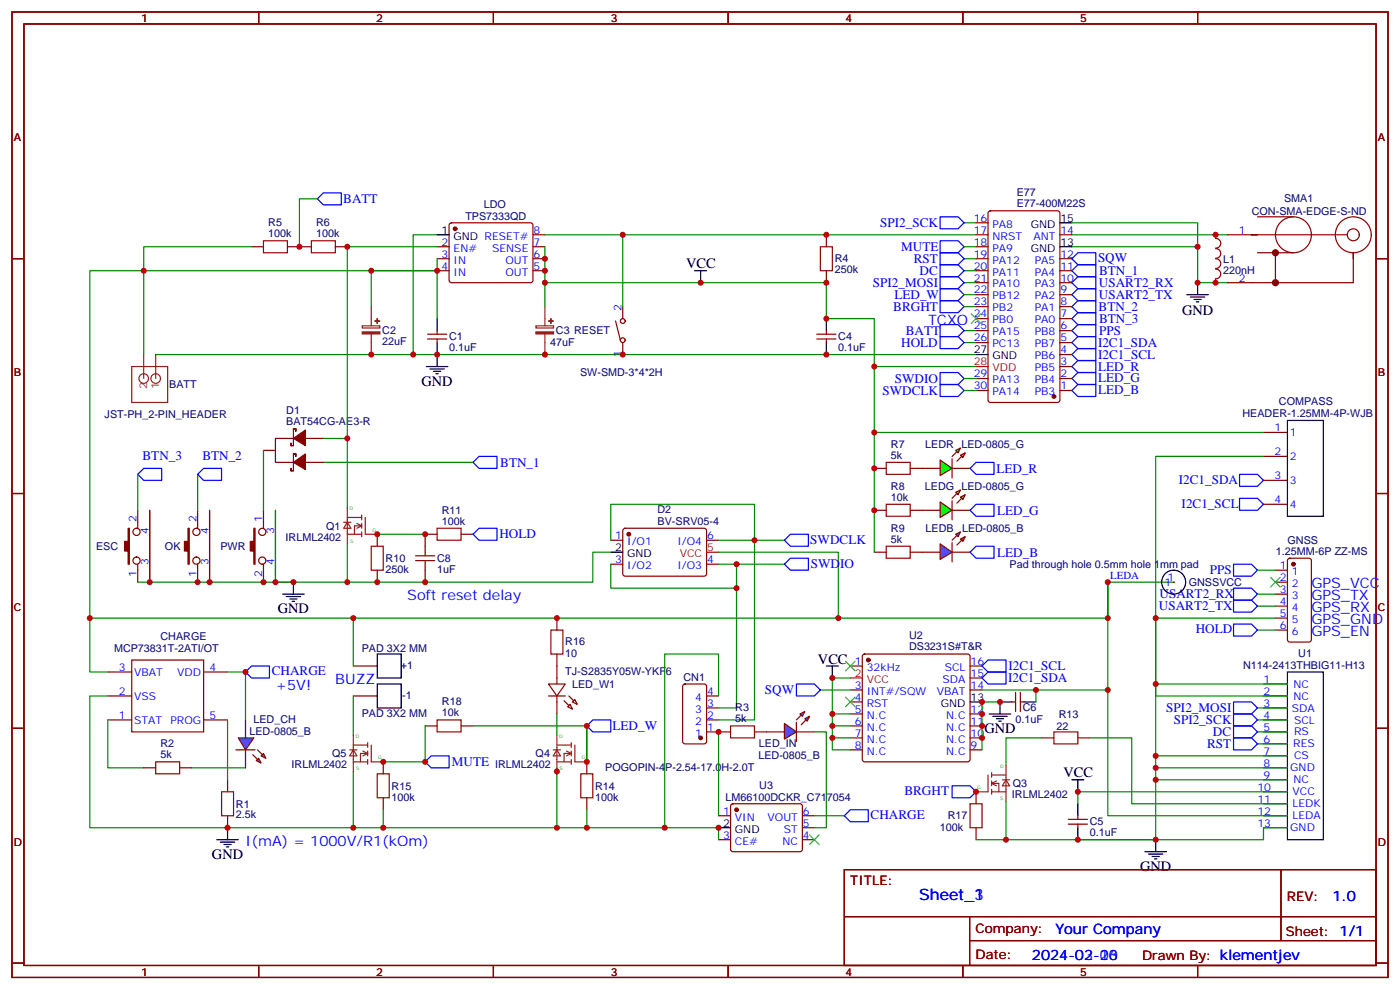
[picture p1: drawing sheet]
<svg xmlns="http://www.w3.org/2000/svg" width="412mm" height="292mm" viewBox="0 0 412 292" stroke-linecap="round" stroke-linejoin="round" font-family="sans-serif">
<path d="M241.7 72.7h3.5v7h-3.5zM261.1 136.2h7v3.5h-7zM261.1 148.5h7v3.5h-7zM109.4 160.9h3.5v7h-3.5zM261.1 160.9h7v3.5h-7zM128.8 212h7v3.5h-7zM65.3 233.2h3.5v7h-3.5zM111.1 227.9h3.6v7h-3.6zM171.1 227.9h3.5v7h-3.5z" fill="none" stroke="#a10000" stroke-width=".35"/>
<g fill="none" stroke="#870000" stroke-width=".35">
<path d="M3.5 3.5h405.4v284.4h-405.4zM7.1 7.1h398.2v277.2h-398.2zM76.2 3.5v3.6M145.3 3.5v3.6M214.5 3.5v3.6M283.6 3.5v3.6M352.8 3.5v3.6M3.5 76.2h3.6M128.8 72.7h3.5M128.8 76.2h3.5M128.8 79.7h3.5M132.5 65.8l.5-.2h23.3l.5 .2 .2 .5-.1 16.5-.6 .5-23.6-.1-.4-.6v-16.3z"/>
<path d="M157 72.7h3.5M157 76.2h3.5M157 79.7h3.5M157 69.1h3.5M243.4 69.1v3.6M243.4 79.7v3.6M358.1 69.1v1.1M358.1 70.2a1.41 1.41 0 0 1 1.5 1.5 1.41 1.41 0 0 1-1.5 1.4M358.1 79.3a1.41 1.41 0 0 1 1.5 1.4 1.41 1.41 0 0 1-1.5 1.4M358.1 73.2a1.41 1.41 0 0 1 1.5 1.4 1.41 1.41 0 0 1-1.5 1.4M358.1 76.2a1.41 1.41 0 0 1 1.5 1.4 1.41 1.41 0 0 1-1.5 1.4M405.3 76.2h3.6"/>
<path d="M358.1 82.2v1.1M257.5 137.9h3.6M268.1 137.9h8.8M280.5 137.9h5.3M3.5 145.3h3.6M111.1 157.3v3.6M257.5 150.3h3.6M268.1 150.3h3.5M405.3 145.3h3.6M111.1 167.9v3.5M257.5 162.6h3.6M268.1 162.6h3.5"/>
<path d="M104.1 196.1h7M3.5 214.5h3.6M104.1 205h7M125.2 213.8h3.6M135.8 213.8h3.5M405.3 214.5h3.6M67 229.7v3.5M112.9 224.4v3.5M112.9 234.9v3.6M172.9 224.4v3.5M172.9 234.9v3.6M67 240.2v3.6"/>
<path d="M248.7 256.1h156.6v28.2h-156.6zM377.3 256.1v20.9M248.7 270h156.5M285.6 277h119.6M285.6 270v14.1M3.5 283.6h3.6M76.2 284.3v3.6M145.3 284.3v3.6M214.5 284.3v3.6M283.6 284.3v3.6M352.8 284.3v3.6M405.3 283.6h3.6"/>
</g>
<path d="M276.9 88.5h5.3l1.8 1.8-1.8 1.8h-5.3zM276.9 85h5.3l1.8 1.8-1.8 1.7h-5.3zM363.4 166.2h5.3l1.7 1.7-1.7 1.8h-5.3zM125.2 224.4l1.8-1.8h5.3v3.5h-5.3zM280.5 231.4h5.3l1.7 1.8-1.7 1.7h-5.3z" fill="none" stroke="#00f" stroke-width=".35"/>
<g fill="#8c2424" stroke="#8c2424" stroke-width=".35">
<path d="M162.2 93.8l.1 1.4z"/>
<path d="M161.6 94.5l1.4 .1z"/>
<path d="M157.9 97.7h5.2v.7h-5.2z"/>
<path d="M111.1 93.8v1.4z"/>
<path d="M110.4 94.5l1.4 .1z"/>
<path d="M106.7 97.7h5.2v.7h-5.2z"/>
</g>
<g fill="none" stroke="#8c2424" stroke-width=".35">
<path d="M106.7 96h5.2v.6h-5.2zM109.4 90.3v5.7M109.4 98.4v6M157.9 96h5.2v.6h-5.2zM160.5 90.3v5.7M160.5 98.4v6M291 228.2v5h-3.5M292.1 228.2h4.2M292.1 227.5v1.5M292.1 230v1.4M292.1 232.5v1.4M292.1 230.7h2.1v2.5"/>
<path d="M292.1 233.2h4.2M292.1 230.7l1.4 .7M293.5 230l-1.4 .7M295.3 229.7h2.1M296.3 225.4v10.6M296.3 229.7l1.1 1.7h-2.1z"/>
</g>
<path d="M128.8 69.1h-7.1v35.3M243.4 83.3h-82.9v7M284 90.3h3.5M104.1 182v14.1M125.2 213.8v10.6h-12.3M306.9 217.3h-10.6v8.1" fill="none" stroke="#008700" stroke-width=".35"/>
<circle cx="134.1" cy="67.4" r=".53" fill="#870000" stroke="#870000" stroke-width=".35"/>
<path d="M128.8 69.1h3.5M111.1 192.6h7.1v7.1h-7.1zM111.1 201.4h7.1v7.1h-7.1z" fill="none" stroke="#000" stroke-width=".35"/>
<g fill="#0f0" stroke="#870000" stroke-width=".35">
<path d="M282.9 134.1l1.4-.7-.7 1.4z"/>
<path d="M281.5 132.6l1.4-.7-.7 1.5z"/>
</g>
<g fill="#870000" stroke="#870000" stroke-width=".35">
<path d="M281.9 135.8l1.4-1.4z"/>
<path d="M280.5 134.4l1.4-1.4z"/>
</g>
<path d="M280.5 135.1v5.7z" fill="#f00" stroke="#870000" stroke-width=".35"/>
<path d="M276.9 135.5l3.6 2.4-3.6 2.2z" fill="#0f0" stroke="#870000" stroke-width=".35"/>
<g fill="none" stroke="#000" stroke-width=".35">
<path d="M125.6 108h6.3M126.6 108.7h4.3M127.7 109.4h2.1M128.4 110.1h.7M128.8 104.4v3.6M83.3 175h6.3M84.3 175.7h4.2M85.4 176.4h2.1M86.1 177.1h.7M86.4 171.4v3.6M315.7 229.7h3.6M317.5 229.7v3.5"/>
<path d="M63.9 247.3h6.3M64.9 248h4.2M66 248.7h2.1M66.7 249.4h.7M67 243.8v3.5M337.3 250.8h6.3M338.3 251.5h4.2M339.4 252.2h2.1M340.1 252.9h.7M340.4 247.3v3.5"/>
</g>
<path d="M45.9 104.4h241.6M44.1 150.3v21.1M61.7 150.3v21.1M179.9 162.6h-5.3v8.8h-134M31.7 205h-5.2v38.8h86.4v-5.3M104.1 227.2v16.6M172.9 238.5v5.3h-60" fill="none" stroke="#008700" stroke-width=".35"/>
<g fill="none" stroke="#870000" stroke-width=".35">
<path d="M181.3 94.5l1.4 5.7M183.4 90.3v3.5M183.4 100.9v3.5"/>
<circle cx="183.4" cy="94.5" r=".71"/>
<circle cx="183.4" cy="100.2" r=".71"/>
</g>
<path d="M276.9 160.2l3.6 2.4-3.6 2.1z" fill="#09f" stroke="#870000" stroke-width=".35"/>
<path d="M280.5 159.8v5.7z" fill="#f00" stroke="#870000" stroke-width=".35"/>
<g fill="#870000" stroke="#870000" stroke-width=".35">
<path d="M281.9 157.7l-1.4 1.4z"/>
<path d="M281.9 160.5l1.4-1.4z"/>
</g>
<g fill="#09f" stroke="#870000" stroke-width=".35">
<path d="M281.5 157.3l1.4-.7-.7 1.4z"/>
<path d="M282.9 158.8l1.4-.8-.7 1.5z"/>
</g>
<path d="M271.6 150.3h5.3M280.5 150.3h5.3M271.6 162.6h5.3M280.5 162.6h5.3" fill="none" stroke="#870000" stroke-width=".35"/>
<g fill="#0f0" stroke="#870000" stroke-width=".35">
<path d="M282.9 146.4l1.4-.7-.7 1.4z"/>
<path d="M281.5 145l1.4-.7-.7 1.4z"/>
</g>
<g fill="#870000" stroke="#870000" stroke-width=".35">
<path d="M283.3 146.8l-1.4 1.4z"/>
<path d="M280.5 146.8l1.4-1.5z"/>
</g>
<path d="M280.5 147.5v5.6z" fill="#f00" stroke="#870000" stroke-width=".35"/>
<path d="M276.9 147.8l3.6 2.5-3.6 2.1z" fill="#0f0" stroke="#870000" stroke-width=".35"/>
<g fill="none" stroke="#008700" stroke-width=".35">
<path d="M42.3 79.7h-15.8v118.2h5.2M109.4 79.7h-67.1v24.7M109.4 79.7h19.4v14.1M109.4 79.7v10.6M128.8 76.2v3.5h-19.4M160.5 69.1h127M183.4 69.1v21.2M284 79.7h3.5M284 76.2h3.5M284 65.6h3.5M315.7 72.7h37.1v10.6h8.8M315.7 65.6h37.1v7.1"/>
<path d="M315.7 69.1h45.9M284 83.3h3.5M284 97.4h3.5M284 86.8h3.5M284 100.9h3.5M284 111.5h3.5M284 115h3.5M58.2 139.7v10.6M95.2 129.1h7.1v20.5M95.2 136.2h44.1M111.1 157.3h14.1M326.3 171.4v10.6h-299.8"/>
<path d="M345.7 171.4h-19.4v68.8h52.9M340.4 182v23h38.8M375.7 182h-35.3v19.4M31.7 212v14.1h10.6M67 212v17.7M104.1 205v11.6M164 210.3v6.3M321 217.3h12.4v19.4h45.8M370.4 208.5h8.8M370.4 212h8.8M370.4 215.5h8.8M370.4 219.1h8.8"/>
<path d="M379.2 201.4h-38.8v45.9h31.8v-3.5h7M56.4 226.1h15.9M296.3 236v11.3M340.4 222.6h38.8M340.4 226.1h38.8M340.4 229.7h38.8M379.2 233.2h-61.7v3.5M287.5 247.3h52.9"/>
</g>
<g fill="none" stroke="#8c2424" stroke-width=".35">
<path d="M38.8 108h10.6v10.5h-10.6zM42.3 104.4v7.1M45.9 104.4v7.1M101.2 153.8h2.2M102.3 152.4h4.2M102.3 149.6v10.6M102.3 157.3h4.2M102.3 153.8l1.1 1.8h-2.2zM105.1 154.2l1.4 .7M106.5 151.7v1.4M106.5 154.2v1.4M106.5 156.6v1.4"/>
<path d="M106.5 154.9h-2.1v2.4M106.5 154.9l-1.4 .7M107.6 152.4v4.9h3.5M104.1 219.4h4.2M104.1 216.6v10.6M108.3 218.7v1.4M109.4 219.4v5h3.5M164 219.4h4.3M164 216.6v10.6M168.3 218.7v1.4M169.3 219.4v5h3.6M103 220.8h2.1"/>
<path d="M104.1 224.4h4.2M104.1 220.8l1 1.8h-2.1zM106.9 221.2l1.4 .7M108.3 221.2v1.4M108.3 223.7v1.4M108.3 221.9h-2.1v2.5M108.3 221.9l-1.4 .7M163 220.8h2.1M164 224.4h4.3M164 220.8l1.1 1.8h-2.1zM166.9 221.2l1.4 .7M168.3 221.9h-2.1v2.5"/>
<path d="M168.3 221.2v1.4M168.3 223.7v1.4M168.3 221.9l-1.4 .7"/>
<circle cx="42.3" cy="111.5" r="1.41"/>
<circle cx="45.9" cy="111.5" r="1.41"/>
</g>
<path d="M122.4 165.1h5.7M122.4 163.7h5.7M125.2 160.9v2.8M125.2 165.1v2.8M162.3 185.6h3.5v7h-3.5zM310.4 215.5h7.1v3.6h-7.1zM285.8 236.7h3.5v7.1h-3.5z" fill="none" stroke="#a10000" stroke-width=".35"/>
<g fill="none" stroke="#870000" stroke-width=".35">
<path d="M3.5 3.5h405.4v284.4h-405.4zM7.1 7.1h398.2v277.2h-398.2zM76.2 3.5v3.6M145.3 3.5v3.6M214.5 3.5v3.6M283.6 3.5v3.6M352.8 3.5v3.6M3.5 76.2h3.6M287.5 69.1h3.5M287.5 79.7h3.5M287.5 76.2h3.5M287.5 65.6h3.5"/>
<path d="M287.5 72.7h3.5M291.3 62.3l.4-.2h19.8l.7 .4v55.3l-.5 .7h-20l-.6-.4-.1-55.3zM312.2 69.1h3.5M312.2 79.7h3.5M312.2 76.2h3.5M361.6 69.1h7.1M370.4 69.1h-1.7h28.2M370.4 63.9h10.6M370.4 74.4h10.6M375.7 74.4v8.9M398.6 76.2v-1.8v8.9h-37M405.3 76.2h3.6"/>
<path d="M287.5 83.3h3.5M287.5 97.4h3.5M287.5 93.8h3.5M287.5 90.3h3.5M287.5 86.8h3.5M312.2 83.3h3.5M312.2 97.4h3.5M312.2 93.8h3.5M312.2 90.3h3.5M312.2 86.8h3.5M287.5 115h3.5M287.5 111.5h3.5"/>
<path d="M287.5 100.9h3.5M312.2 115h3.5M312.2 111.5h3.5M312.2 108h3.5M312.2 104.4h3.5M312.2 100.9h3.5M77.6 132.6h3.5M85.7 131.2h.7zM85.7 130.5v.7zM85.7 138.6h.7zM85.7 137.9v.7zM86.4 126.3h.7z"/>
<path d="M86.4 126.3v4.9M86.4 133.7h.7zM86.4 133.7v4.9M86.4 129.1h-5.3v7.1h5.3M87.1 126.3v.7zM87.1 133.7v.7zM90 136.2h5.2M90 129.1h5.2M372.2 127.4h7M372.2 134.4h7M3.5 145.3h3.6M40.6 150.3v5.3"/>
<path d="M44.1 150.3v21.1M58.2 150.3v5.3M61.7 150.3v21.1M77.6 150.3v5.3M81.1 150.3v21.1M125.2 157.3v3.6M372.2 141.5h7M372.2 148.5h7M405.3 145.3h3.6M40.6 166.2v5.2M58.2 166.2v5.2M77.6 166.2v5.2"/>
<path d="M125.2 167.9v3.5M375.7 167.9h3.5M375.7 171.4h3.5M375.7 175h3.5M375.7 178.5h3.5M379.5 164.6l.4-.2h5.7l.6 .4 .1 23.6-.5 .6-5.9 .1-.6-.5-.1-23.5zM31.7 197.9h7.1M38.8 194.4h21.2v21.1h-21.2zM60 197.9h7M164 182v3.6M164 192.6v8.8M375.7 182h3.5"/>
<path d="M375.7 185.6h3.5M3.5 214.5h3.6M31.7 205h7.1M31.7 212h7.1M60 212h7M161.6 201.4h4.9l-2.5 3.6zM161.6 205h4.9M164 205v5.3M167.2 208.1l.7-.7 .7 1.4zM169.3 206l.7 1.4-1.4-.7zM306.9 217.3h3.5M317.5 217.3h3.5"/>
<path d="M372.2 205h7M372.2 212h7M372.2 201.4h7M372.2 208.5h7M372.2 215.5h7M372.2 219.1h7M405.3 214.5h3.6M287.5 233.2v3.5M372.2 222.6h7M372.2 226.1h7M372.2 229.7h7M372.2 233.2h7"/>
<path d="M372.2 236.7h7M248.7 256.1h156.6v28.2h-156.6zM287.5 243.8v3.5M372.2 240.2h7M372.2 243.8h7M377.3 256.1v20.9M248.7 270h156.5M285.6 277h119.6M285.6 270v14.1M3.5 283.6h3.6M76.2 284.3v3.6M145.3 284.3v3.6"/>
<path d="M214.5 284.3v3.6M283.6 284.3v3.6M352.8 284.3v3.6M405.3 283.6h3.6"/>
<circle cx="381" cy="69.1" r="5.3"/>
<circle cx="398.6" cy="69.1" r="1.76"/>
<circle cx="398.6" cy="69.1" r="5.3"/>
<circle cx="40.2" cy="156.6" r="1.06"/>
<circle cx="57.9" cy="156.6" r="1.06"/>
<circle cx="77.3" cy="156.6" r="1.06"/>
<circle cx="40.2" cy="165.1" r="1.06"/>
<circle cx="57.9" cy="165.1" r="1.06"/>
<circle cx="77.3" cy="165.1" r="1.06"/>
</g>
<g fill="#870000" stroke="#870000" stroke-width=".35">
<path d="M166.2 206.4l1.4 1.4z"/>
<path d="M167.6 205l1.4 1.4z"/>
<path d="M74.8 155.6h.3v10.6h-.3v-3.9h-1.1v-2.8h1.1z"/>
<path d="M37.7 155.6h.4v10.6h-.4v-3.9h-1v-2.8h1z"/>
<path d="M55.4 155.6h.3v10.6h-.3v-3.9h-1.1v-2.8h1.1z"/>
<path d="M86.4 136.2l3.6-2.5v4.6z"/>
<path d="M86.4 129.1l3.6-2.5v4.6z"/>
<circle cx="375.7" cy="74.4" r=".88"/>
<circle cx="375.7" cy="83.3" r=".88"/>
<circle cx="310.4" cy="116.8" r=".53"/>
<circle cx="381" cy="166.2" r=".53"/>
</g>
<g fill="none" stroke="#00f" stroke-width=".35">
<path d="M276.9 78h5.3l1.8 1.7-1.8 1.8h-5.3zM276.9 74.4h5.3l1.8 1.8-1.8 1.8h-5.3zM276.9 63.9h5.3l1.8 1.7-1.8 1.8h-5.3zM315.7 79.7l1.8-1.7h5.3v3.5h-5.3zM276.9 81.5h5.3l1.8 1.8-1.8 1.7h-5.3zM276.9 99.1h5.3l1.8 1.8-1.8 1.8h-5.3zM315.7 97.4l1.8-1.8h5.3v3.5h-5.3zM315.7 90.3l1.8-1.8h5.3v3.6h-5.3zM317.5 99.1h5.3v3.6h-5.3l-1.8-1.8zM317.5 92.1h5.3v3.5h-5.3l-1.8-1.8zM317.5 85h5.3v3.5h-5.3l-1.8-1.7zM317.5 81.5h5.3v3.5h-5.3l-1.8-1.7z"/>
<path d="M276.9 113.2h5.3l1.8 1.8-1.8 1.8h-5.3zM276.9 109.7h5.3l1.8 1.8-1.8 1.7h-5.3zM315.7 111.5l1.8-1.8h5.3v3.5h-5.3zM315.7 104.4l1.8-1.7h5.3v3.5h-5.3zM317.5 113.2h5.3v3.6h-5.3l-1.8-1.8zM317.5 106.2h5.3v3.5h-5.3l-1.8-1.7zM40.6 139.7l1.7-1.8h5.3v3.6h-5.3zM58.2 139.7l1.8-1.8h5.3v3.6h-5.3zM141.1 134.4h5.3v3.5h-5.3l-1.8-1.7zM285.8 137.9l1.7-1.7h5.3v3.5h-5.3zM365.1 139.7h5.3l1.8 1.8-1.8 1.7h-5.3zM285.8 150.3l1.7-1.8h5.3v3.5h-5.3z"/>
<path d="M365.1 146.8h5.3l1.8 1.7-1.8 1.8h-5.3zM287.5 160.9h5.3v3.5h-5.3l-1.7-1.8zM363.4 173.2h5.3l1.7 1.8-1.7 1.7h-5.3zM363.4 176.7h5.3l1.7 1.8-1.7 1.8h-5.3zM172.9 213.8l1.7-1.8h5.3v3.5h-5.3zM363.4 213.8h5.3l1.7 1.7-1.7 1.8h-5.3zM363.4 210.3h5.3l1.7 1.7-1.7 1.8h-5.3zM363.4 206.7h5.3l1.7 1.8-1.7 1.8h-5.3zM363.4 217.3h5.3l1.7 1.8-1.7 1.7h-5.3z"/>
</g>
<path d="M204.6 79.7h3.5M206.4 79.7v3.6M312.2 72.7h3.5M312.2 65.6h3.5M349.6 86.8h6.4M350.7 87.5h4.2M351.7 88.2h2.1M352.4 88.9h.7M352.8 83.3v3.5M287.5 104.4h3.5M379.2 123.8h10.6v28.2h-10.6zM379.2 197.9h10.6v49.4h-10.6z" fill="none" stroke="#000" stroke-width=".35"/>
<path d="M287.5 108h3.5" fill="none" stroke="#f00" stroke-width=".35"/>
<path d="M286.1 92.4l2.8 2.8M288.9 92.4l-2.8 2.8" fill="none" stroke="#3c3" stroke-width=".35"/>
<path d="M70.2 217.3h4.6l-2.5 3.5z" fill="#09f" stroke="#870000" stroke-width=".35"/>
<path d="M69.5 220.8h5.6z" fill="#f00" stroke="#870000" stroke-width=".35"/>
<g fill="#870000" stroke="#870000" stroke-width=".35">
<path d="M75.8 220.8l1.5 1.4z"/>
<path d="M74.4 222.2l1.4 1.5z"/>
</g>
<g fill="#09f" stroke="#870000" stroke-width=".35">
<path d="M77.6 221.9l.7 1.4-1.4-.7z"/>
<path d="M75.5 224l.7-.7 .7 1.4z"/>
</g>
<g fill="none" stroke="#870000" stroke-width=".35">
<path d="M74.1 72.7h3.5M84.7 72.7h7M98.8 72.7h3.5M125.2 157.3h3.6M135.8 157.3h3.5M179.9 159.1h3.5M183.7 155.8l.4-.2h23.6l.4 .7v13l-.7 .4-23.5-.1-.5-.6v-12.7zM208.1 159.1h3.6M179.9 166.2h3.5M208.1 166.2h3.6M250.5 196.1h3.5M254.2 192.8l.5-.2h30.3l.5 .2 .3 .5v30.4l-.3 .5-.5 .2h-30.3l-.5-.3-.2-.4v-30.4z"/>
<path d="M285.8 196.1h3.5M285.8 199.7h3.5M72.3 212v5.3M201.3 201.6l.5-.2h5.6l.7 .5v16.5l-.4 .6-5.9 .1-.7-.5v-16.5zM208.1 215.5h3.6M208.1 212h3.6M208.1 208.5h3.6M208.1 205h3.6M250.5 203.2h3.5M250.5 206.7h3.5M250.5 210.3h3.5M250.5 213.8h3.5"/>
<path d="M250.5 217.3h3.5M285.8 203.2h3.5M285.8 210.3h3.5M285.8 213.8h3.5M285.8 217.3h3.5M42.3 226.1h3.6M52.9 226.1h3.5M72.3 220.8v5.3M215.4 236.9l.5-.2 20 .1 .5 .6-.1 13-.6 .4h-20.1l-.4-.7v-12.7zM250.5 220.8h3.5M285.8 220.8h3.5M211.7 240.2h3.5"/>
<path d="M211.7 247.3h3.5M236.4 240.2h3.5M236.4 247.3h3.5M236.4 243.8h3.5"/>
</g>
<path d="M77.6 70.9h7.1v3.5h-7.1zM91.7 70.9h7.1v3.5h-7.1zM128.8 155.6h7v3.5h-7zM45.9 224.4h7v3.5h-7z" fill="none" stroke="#a10000" stroke-width=".35"/>
<path d="M93.5 58.6l1.7-1.8h5.3v3.5h-5.3zM276.9 95.6h5.3l1.8 1.8-1.8 1.7h-5.3zM139.3 157.3l1.8-1.7h5.3v3.5h-5.3zM231.1 159.1l1.7-1.8h5.3v3.6h-5.3zM231.1 166.2l1.7-1.8h5.3v3.5h-5.3zM72.3 197.9l1.8-1.8h5.3v3.6h-5.3zM289.3 196.1l1.7-1.7h5.3v3.5h-5.3zM291 197.9h5.3v3.5h-5.3l-1.7-1.7zM248.7 240.2l1.8-1.7h5.3v3.5h-5.3z" fill="none" stroke="#00f" stroke-width=".35"/>
<g fill="none" stroke="#008700" stroke-width=".35">
<path d="M93.5 58.6h-5.3v14.1M74.1 72.7h-31.8v7M128.8 72.7h-26.5v56.4M160.5 72.7v10.6M243.4 83.3v10.5h14.1v14.2h30M257.5 108v19.4h114.7M40.6 139.7v10.6M77.6 132.6v17.7M257.5 127.4v35.2M372.2 134.4h-31.8v47.6M81.1 150.3v21.1h5.3M179.9 159.1v-10.6h42.3v63.5h-10.5"/>
<path d="M211.7 159.1h19.4M102.3 160.2v11.2M179.9 166.2v7h37.1v-7M211.7 162.6h35.2v19.4M211.7 166.2h19.4M217 173.2v35.3h-5.3M326.3 171.4v10.6M370.4 178.5h5.3M370.4 175h5.3M370.4 167.9h5.3M67 197.9h5.3v14.1M250.5 199.7h-5.3v21.1h5.3"/>
<path d="M139.3 213.8h33.6v10.6M211.7 205v-12.4h-15.9v51.2M211.7 215.5v24.7M289.3 203.2h37M294.6 206.7h-5.3v3.6M164 226.1v17.7M172.9 243.8h38.8v3.5M317.5 247.3h22.9"/>
</g>
<path d="M326 171.4h.7M326.3 171.1v.7" fill="none" stroke="#000" stroke-width=".29"/>
<g fill="#870000" stroke="#870000" stroke-width=".35">
<circle cx="217" cy="238.5" r=".53"/>
<circle cx="185.2" cy="157.3" r=".53"/>
<circle cx="206.4" cy="217.3" r=".53"/>
<circle cx="255.8" cy="194.4" r=".53"/>
</g>
<path d="M179.9 162.6h3.5M243.4 196.1h3.5M245.2 196.1v3.6M285.8 206.7h3.5M291.4 210.3h6.3M292.5 211h4.2M293.5 211.7h2.1M294.2 212.4h.7M294.6 206.7v3.6M211.7 243.8h3.5" fill="none" stroke="#000" stroke-width=".35"/>
<path d="M208.1 162.6h3.6M250.5 199.7h3.5" fill="none" stroke="#f00" stroke-width=".35"/>
<path d="M249.1 194.7l2.8 2.9M251.9 194.7l-2.8 2.9M249.1 205.3l2.8 2.8M251.9 205.3l-2.8 2.8M238.5 245.9l2.8 2.8M241.3 245.9l-2.8 2.8" fill="none" stroke="#3c3" stroke-width=".35"/>
<path d="M231.1 213.1l3.5 2.4-3.5 2.2z" fill="#09f" stroke="#870000" stroke-width=".35"/>
<path d="M234.6 212.7v5.7z" fill="#f00" stroke="#870000" stroke-width=".35"/>
<g fill="#870000" stroke="#870000" stroke-width=".35">
<path d="M234.6 212l1.4-1.4z"/>
<path d="M237.4 212l-1.4 1.4z"/>
</g>
<g fill="#09f" stroke="#870000" stroke-width=".35">
<path d="M235.7 210.3l1.4-.8-.7 1.5z"/>
<path d="M237.1 211.7l1.4-.7-.7 1.4z"/>
</g>
<g fill="none" stroke="#870000" stroke-width=".35">
<path d="M125.9 99.8h5.7M125.9 98.4h5.7M128.8 97.4v1M128.8 99.8v1.1M240.6 99.8h5.6M240.6 98.4h5.6M243.4 97.4v1M243.4 99.8v1.1M211.7 215.5h3.5M222.2 215.5h8.9M234.6 215.5h5.3M298.1 206.7h1.1"/>
<path d="M299.2 203.9v5.6M300.6 203.9v5.6M300.6 206.7h1M314.7 242.7h5.6M314.7 241.3h5.6M317.5 240.2v1.1M317.5 242.7v1.1"/>
</g>
<path d="M215.2 213.8h7v3.5h-7z" fill="none" stroke="#a10000" stroke-width=".35"/>
<path d="M239.9 215.5h3.5v28.3h-3.5M245.2 217.3h5.3M245.2 213.8h5.3M245.2 210.3h5.3M289.3 210.3v10.5M305.2 203.2v3.5M239.9 240.2h8.8" fill="none" stroke="#008700" stroke-width=".35"/>
<path d="M128.8 93.8v3.6M243.4 93.8v3.6M128.8 100.9v3.5M243.4 100.9v3.5M294.6 206.7h3.5M301.6 206.7h3.6M317.5 236.7v3.5M317.5 243.8v3.5" fill="none" stroke="#000" stroke-width=".35"/>
<circle cx="345.7" cy="171.4" r=".18" fill="#870000"/>
<circle cx="345.7" cy="171.4" r="3.5" fill="none" stroke="#000" stroke-width=".35"/>
<path d="M374.3 170l2.8 2.9M377.1 170l-2.8 2.9" fill="none" stroke="#3c3" stroke-width=".35"/>
<path d="M276.9 70.9h5.3l1.8 1.8-1.8 1.7h-5.3zM317.5 74.4h5.3v3.6h-5.3l-1.8-1.8zM363.4 183.8h5.3l1.7 1.8-1.7 1.7h-5.3zM234.6 201.4h5.3l1.8 1.8-1.8 1.8h-5.3z" fill="none" stroke="#00f" stroke-width=".35"/>
<path d="M284 72.7h3.5M370.4 185.6h5.3M241.7 203.2h8.8" fill="none" stroke="#008700" stroke-width=".35"/>
<g fill="#c00">
<circle cx="243.4" cy="69.1" r=".88"/>
<circle cx="44.1" cy="171.4" r=".88"/>
<circle cx="125.2" cy="224.4" r=".88"/>
<circle cx="358.1" cy="69.1" r=".88"/>
<circle cx="358.1" cy="83.3" r=".88"/>
<circle cx="67" cy="243.8" r=".88"/>
<circle cx="104.1" cy="243.8" r=".88"/>
<circle cx="26.5" cy="182" r=".88"/>
<circle cx="109.4" cy="79.7" r=".88"/>
<circle cx="352.8" cy="83.3" r=".88"/>
<circle cx="352.8" cy="72.7" r=".88"/>
<circle cx="296.3" cy="247.3" r=".88"/>
<circle cx="61.7" cy="171.4" r=".88"/>
<circle cx="86.4" cy="171.4" r=".88"/>
<circle cx="102.3" cy="171.4" r=".88"/>
<circle cx="58.2" cy="171.4" r=".88"/>
<circle cx="81.1" cy="171.4" r=".88"/>
<circle cx="77.6" cy="171.4" r=".88"/>
<circle cx="121.7" cy="104.4" r=".88"/>
<circle cx="42.3" cy="79.7" r=".88"/>
<circle cx="111.1" cy="157.3" r=".88"/>
<circle cx="111.1" cy="171.4" r=".88"/>
<circle cx="125.2" cy="157.3" r=".88"/>
<circle cx="88.2" cy="72.7" r=".88"/>
<circle cx="102.3" cy="72.7" r=".88"/>
<circle cx="102.3" cy="129.1" r=".88"/>
<circle cx="109.4" cy="104.4" r=".88"/>
<circle cx="128.8" cy="104.4" r=".88"/>
<circle cx="128.8" cy="79.7" r=".88"/>
<circle cx="160.5" cy="104.4" r=".88"/>
<circle cx="183.4" cy="104.4" r=".88"/>
<circle cx="183.4" cy="69.1" r=".88"/>
<circle cx="72.3" cy="197.9" r=".88"/>
<circle cx="112.9" cy="224.4" r=".88"/>
<circle cx="172.9" cy="224.4" r=".88"/>
<circle cx="112.9" cy="243.8" r=".88"/>
<circle cx="164" cy="243.8" r=".88"/>
<circle cx="164" cy="227.2" r=".88"/>
<circle cx="172.9" cy="213.8" r=".88"/>
<circle cx="340.4" cy="201.4" r=".88"/>
<circle cx="104.1" cy="182" r=".88"/>
<circle cx="164" cy="182" r=".88"/>
<circle cx="317.5" cy="247.3" r=".88"/>
<circle cx="287.5" cy="233.2" r=".88"/>
<circle cx="326.3" cy="182" r=".88"/>
<circle cx="340.4" cy="182" r=".88"/>
<circle cx="340.4" cy="247.3" r=".88"/>
<circle cx="340.4" cy="229.7" r=".88"/>
<circle cx="340.4" cy="226.1" r=".88"/>
<circle cx="243.4" cy="83.3" r=".88"/>
<circle cx="206.4" cy="83.3" r=".88"/>
<circle cx="160.5" cy="83.3" r=".88"/>
<circle cx="160.5" cy="79.7" r=".88"/>
<circle cx="160.5" cy="76.2" r=".88"/>
<circle cx="326.3" cy="171.4" r=".88"/>
<circle cx="172.9" cy="243.8" r=".88"/>
<circle cx="211.7" cy="243.8" r=".88"/>
<circle cx="195.8" cy="243.8" r=".88"/>
<circle cx="125.2" cy="171.4" r=".88"/>
<circle cx="340.4" cy="222.6" r=".88"/>
<circle cx="257.5" cy="107.9" r=".88"/>
<circle cx="257.5" cy="127.4" r=".88"/>
<circle cx="257.5" cy="137.9" r=".88"/>
<circle cx="246.9" cy="182" r=".88"/>
<circle cx="222.3" cy="159.1" r=".88"/>
<circle cx="217" cy="166.2" r=".88"/>
<circle cx="217" cy="173.2" r=".88"/>
<circle cx="326.3" cy="203.2" r=".88"/>
<circle cx="211.7" cy="215.5" r=".88"/>
<circle cx="245.2" cy="199.7" r=".88"/>
<circle cx="245.2" cy="217.3" r=".88"/>
<circle cx="245.2" cy="213.8" r=".88"/>
<circle cx="245.2" cy="210.3" r=".88"/>
<circle cx="243.4" cy="104.4" r=".88"/>
<circle cx="243.4" cy="93.8" r=".88"/>
<circle cx="317.5" cy="233.2" r=".88"/>
<circle cx="294.6" cy="206.7" r=".88"/>
<circle cx="305.2" cy="203.2" r=".88"/>
<circle cx="289.3" cy="217.3" r=".88"/>
<circle cx="289.3" cy="213.8" r=".88"/>
<circle cx="289.3" cy="210.3" r=".88"/>
<circle cx="289.3" cy="206.7" r=".88"/>
<circle cx="257.5" cy="150.3" r=".88"/>
</g>
<g font-size="4.6" fill="#00f">
<text x="270.8" y="265.1">Sheet_1</text>
<text x="270.8" y="265.1">Sheet_3</text>
</g>
<g font-size="4.2">
<text x="202.1" y="79">VCC</text>
<text x="348.2" y="92.9">GND</text>
<text x="124.2" y="113.6">GND</text>
<text x="81.8" y="180.6">GND</text>
<text x="240.9" y="195.4">VCC</text>
<text x="290" y="215.9">GND</text>
<text x="313.3" y="229">VCC</text>
<text x="62.4" y="252.9">GND</text>
<text x="335.8" y="256.5">GND</text>
</g>
<g font-size="4.2" fill="#00f">
<text x="273.4" y="95.6">TCXO</text>
<text x="386.3" y="173.2">GPS_VCC</text>
<text x="119.9" y="176.7">Soft reset delay</text>
<text x="386.3" y="176.7">GPS_TX</text>
<text x="386.3" y="180.3">GPS_RX</text>
<text x="386.3" y="183.8">GPS_GND</text>
<text x="386.3" y="187.3">GPS_EN</text>
<text x="81.1" y="203.2">+5V!</text>
<text x="98.8" y="201.4">BUZZ</text>
<text x="72.3" y="249.1">I(mA) = 1000V/R1(kOm)</text>
<text x="392.5" y="265.4">1.0</text>
<text x="310.9" y="274.9">Your Company</text>
<text x="304" y="282.7">2024-02-16</text>
<text x="304" y="282.7">2024-02-03</text>
<text x="304" y="282.7">2024-03-20</text>
</g>
<g font-size="3.9" fill="#00f">
<text x="101.1" y="59.7">BATT</text>
<text x="259.3" y="66.8">SPI2_SCK</text>
<text x="265.4" y="73.9">MUTE</text>
<text x="269.2" y="77.4">RST</text>
<text x="323.4" y="77.2">SQW</text>
<text x="270.9" y="80.9">DC</text>
<text x="323.7" y="81">BTN_1</text>
<text x="257.1" y="84.5">SPI2_MOSI</text>
<text x="263.5" y="88">LED_W</text>
<text x="323.7" y="88.1">USART2_TX</text>
<text x="323.7" y="84.6">USART2_RX</text>
<text x="263.1" y="91.5">BRGHT</text>
<text x="323.6" y="91.6">BTN_2</text>
<text x="323.7" y="95.2">BTN_3</text>
<text x="266.8" y="98.6">BATT</text>
<text x="323.7" y="98.7">PPS</text>
<text x="265.5" y="102.2">HOLD</text>
<text x="323.4" y="102.2">I2C1_SDA</text>
<text x="323.5" y="105.7">I2C1_SCL</text>
<text x="263.6" y="112.7">SWDIO</text>
<text x="323.5" y="109.3">LED_R</text>
<text x="323.5" y="112.5">LED_G</text>
<text x="259.9" y="116.2">SWDCLK</text>
<text x="323.5" y="116">LED_B</text>
<text x="42" y="135.5">BTN_3</text>
<text x="59.6" y="135.5">BTN_2</text>
<text x="147.4" y="137.5">BTN_1</text>
<text x="293.5" y="139.2">LED_R</text>
<text x="347.2" y="142.5">I2C1_SDA</text>
<text x="348.1" y="149.6">I2C1_SCL</text>
<text x="293.7" y="151.6">LED_G</text>
<text x="147.1" y="158.5">HOLD</text>
<text x="238.7" y="160.3">SWDCLK</text>
<text x="238.8" y="167.4">SWDIO</text>
<text x="293.8" y="163.9">LED_B</text>
<text x="356.4" y="169.1">PPS</text>
<text x="341.4" y="179.5">USART2_TX</text>
<text x="341.6" y="176.2">USART2_RX</text>
<text x="352.2" y="186.6">HOLD</text>
<text x="297" y="197.5">I2C1_SCL</text>
<text x="80.1" y="198.9">CHARGE</text>
<text x="297" y="201">I2C1_SDA</text>
<text x="225.3" y="204.4">SQW</text>
<text x="343.6" y="209.7">SPI2_MOSI</text>
<text x="180.4" y="215">LED_W</text>
<text x="345.7" y="213.2">SPI2_SCK</text>
<text x="355.6" y="220.3">RST</text>
<text x="357.3" y="216.8">DC</text>
<text x="133.1" y="225.6">MUTE</text>
<text x="266.4" y="234.2">BRGHT</text>
<text x="256.5" y="241.2">CHARGE</text>
</g>
<g font-size="3.9" fill="#800">
<text x="250.5" y="260.7">TITLE:</text>
<text x="379.1" y="265.4">REV:</text>
<text x="287.4" y="274.9">Company:</text>
<text x="378.7" y="275.5">Sheet: 1/1</text>
<text x="287.4" y="282.6">Date:</text>
<text x="336.4" y="282.7">Drawn By: klementjev</text>
</g>
<g font-size="3.2" fill="#800">
<text x="41.6" y="6.5">1</text>
<text x="110.8" y="6.5">2</text>
<text x="179.9" y="6.5">3</text>
<text x="249.1" y="6.5">4</text>
<text x="318.2" y="6.5">5</text>
<text x="4.1" y="41.6">A</text>
<text x="405.9" y="41.6">A</text>
<text x="4.1" y="110.8">B</text>
<text x="405.9" y="110.8">B</text>
<text x="4.1" y="179.9">C</text>
<text x="405.9" y="179.9">C</text>
<text x="4.1" y="249.1">D</text>
<text x="405.9" y="249.1">D</text>
<text x="41.6" y="287.3">1</text>
<text x="110.8" y="287.3">2</text>
<text x="179.9" y="287.3">3</text>
<text x="249.1" y="287.3">4</text>
<text x="318.2" y="287.3">5</text>
</g>
<g font-size="3.2" fill="#000080">
<text x="299.5" y="57.8">E77</text>
<text x="378.2" y="59.6">SMA1</text>
<text x="137.1" y="64.9">TPS7333QD</text>
<text x="142.5" y="61.2">LDO</text>
<text x="299.5" y="61">E77-400M22S</text>
<text x="368.7" y="63.2">CON-SMA-EDGE-S-ND</text>
<text x="79" y="69.9">100k</text>
<text x="79" y="66.5">R5</text>
<text x="93.1" y="69.9">100k</text>
<text x="93.1" y="66.5">R6</text>
<text x="245.9" y="77.3">R4</text>
<text x="360.3" y="77.3">L1</text>
<text x="245.9" y="80.4">250k</text>
<text x="360.3" y="80.6">220nH</text>
<text x="112.6" y="101.7">22uF</text>
<text x="112.6" y="98.4">C2</text>
<text x="132.3" y="100">C1</text>
<text x="162.1" y="101.9">47uF</text>
<text x="163.8" y="98.4">C3 RESET</text>
<text x="246.9" y="100">C4</text>
<text x="132.3" y="103.4">0.1uF</text>
<text x="246.9" y="103.4">0.1uF</text>
<text x="170.9" y="110.6">SW-SMD-3*4*2H</text>
<text x="49.8" y="114.3">BATT</text>
<text x="376.8" y="119.4">COMPASS</text>
<text x="30.8" y="123.1">JST-PH_2-PIN_HEADER</text>
<text x="84.3" y="125.2">BAT54CG-AE3-R</text>
<text x="84.3" y="121.9">D1</text>
<text x="366" y="122.9">HEADER-1.25MM-4P-WJB</text>
<text x="272.5" y="131.9">LEDR LED-0805_G</text>
<text x="262.4" y="135.1">5k</text>
<text x="262.4" y="132">R7</text>
<text x="262.4" y="147.5">10k</text>
<text x="262.4" y="144.3">R8</text>
<text x="272.5" y="144.2">LEDG LED-0805_G</text>
<text x="130.1" y="154.5">100k</text>
<text x="130.1" y="151.4">R11</text>
<text x="193.7" y="154.5">BV-SRV05-4</text>
<text x="193.7" y="151.2">D2</text>
<text x="28.3" y="162">ESC</text>
<text x="48.6" y="162">OK</text>
<text x="64.9" y="161.9">PWR</text>
<text x="84.1" y="159.2">IRLML2402</text>
<text x="96.1" y="156">Q1</text>
<text x="262.4" y="159.8">5k</text>
<text x="262.4" y="156.7">R9</text>
<text x="272.6" y="156.6">LEDB</text>
<text x="283.4" y="156.6">LED-0805_B</text>
<text x="379.3" y="160.1">GNSS</text>
<text x="113.6" y="165.5">R10</text>
<text x="128.8" y="165.5">C8</text>
<text x="297.4" y="167.1">Pad through hole 0.5mm hole 1mm pad</text>
<text x="375.9" y="163.5">1.25MM-6P ZZ-MS</text>
<text x="113.6" y="168.6">250k</text>
<text x="128.8" y="168.8">1uF</text>
<text x="350.2" y="172.4">GNSSVCC</text>
<text x="33.6" y="192">MCP73831T-2ATI/OT</text>
<text x="47.3" y="188.5">CHARGE</text>
<text x="106.6" y="191.9">PAD 3X2 MM</text>
<text x="166.5" y="190.1">R16</text>
<text x="267.8" y="191.6">DS3231S#T&amp;R</text>
<text x="267.8" y="188.2">U2</text>
<text x="118.1" y="197.2">+1</text>
<text x="166.5" y="193.4">10</text>
<text x="366.2" y="197.1">N114-2413THBIG11-H13</text>
<text x="382.4" y="193.6">U1</text>
<text x="166.5" y="198.9">TJ-S2835Y05W-YKF6</text>
<text x="168.5" y="202.5">LED_W1</text>
<text x="201.3" y="200.7">CN1</text>
<text x="118.5" y="206">-1</text>
<text x="130.2" y="207.7">R18</text>
<text x="216.6" y="209.4">R3</text>
<text x="301.3" y="209.5">C6</text>
<text x="74.6" y="213">LED_CH</text>
<text x="106.6" y="211.3">PAD 3X2 MM</text>
<text x="130.2" y="211">10k</text>
<text x="216.6" y="212.7">5k</text>
<text x="299.2" y="213">0.1uF</text>
<text x="311.2" y="214.9">22</text>
<text x="311.9" y="211.4">R13</text>
<text x="47.3" y="220">R2</text>
<text x="73.5" y="216.6">LED-0805_B</text>
<text x="223.5" y="220.1">LED_IN</text>
<text x="47.3" y="223.3">5k</text>
<text x="85.9" y="226.3">IRLML2402</text>
<text x="97.8" y="223">Q5</text>
<text x="145.9" y="226.3">IRLML2402</text>
<text x="157.8" y="223">Q4</text>
<text x="178.3" y="227.1">POGOPIN-4P-2.54-17.0H-2.0T</text>
<text x="223.4" y="223.6">LED-0805_B</text>
<text x="115.4" y="232.6">R15</text>
<text x="175.3" y="232.6">R14</text>
<text x="223.7" y="232.3">U3</text>
<text x="298.3" y="231.8">Q3</text>
<text x="69.5" y="237.8">R1</text>
<text x="115.4" y="235.8">100k</text>
<text x="175.3" y="235.8">100k</text>
<text x="213.7" y="235.9">LM66100DCKR_C717054</text>
<text x="298.1" y="235.1">IRLML2402</text>
<text x="69.5" y="240.9">2.5k</text>
<text x="276.8" y="244.8">100k</text>
<text x="279.2" y="241.3">R17</text>
<text x="321" y="242.9">C5</text>
<text x="321" y="246.2">0.1uF</text>
</g>
<g font-size="3.2" fill="#00f">
<text x="286.8" y="65.3">16</text>
<text x="157.2" y="68.8">8</text>
<text x="286.8" y="68.8">17</text>
<text x="292.3" y="67">PA8</text>
<text x="292.3" y="70.6">NRST</text>
<text x="304.4" y="70.6">ANT</text>
<text x="312.4" y="68.8">14</text>
<text x="364.9" y="68.8">1</text>
<text x="130.1" y="72.3">2</text>
<text x="130.1" y="75.8">3</text>
<text x="133.6" y="74.1">EN#</text>
<text x="133.6" y="77.6">IN</text>
<text x="145" y="74.1">SENSE</text>
<text x="148.9" y="77.6">OUT</text>
<text x="157.2" y="75.8">6</text>
<text x="157.2" y="72.3">7</text>
<text x="286.8" y="72.3">18</text>
<text x="286.8" y="75.8">19</text>
<text x="292.3" y="74.1">PA9</text>
<text x="292.3" y="77.6">PA12</text>
<text x="304.8" y="77.6">PA5</text>
<text x="312.4" y="75.8">12</text>
<text x="130.1" y="79.4">4</text>
<text x="133.6" y="81.1">IN</text>
<text x="148.9" y="81.1">OUT</text>
<text x="157.2" y="79.4">5</text>
<text x="286.8" y="79.4">20</text>
<text x="286.8" y="82.9">21</text>
<text x="292.3" y="81.1">PA11</text>
<text x="304.8" y="81.1">PA4</text>
<text x="312.4" y="82.9">10</text>
<text x="312.4" y="79.4">11</text>
<text x="364.9" y="82.9">2</text>
<text x="286.8" y="86.4">22</text>
<text x="286.8" y="90">23</text>
<text x="292.3" y="84.7">PA10</text>
<text x="292.3" y="88.2">PB12</text>
<text x="304.8" y="88.2">PA2</text>
<text x="304.8" y="84.7">PA3</text>
<text x="312.4" y="90">8</text>
<text x="312.4" y="86.4">9</text>
<text x="183.1" y="91.7" transform="rotate(-90 183.1 91.7)">2</text>
<text x="286.8" y="93.5">24</text>
<text x="292.3" y="91.7">PB2</text>
<text x="292.3" y="95.2">PB0</text>
<text x="304.8" y="95.2">PA0</text>
<text x="304.8" y="91.7">PA1</text>
<text x="312.4" y="93.5">7</text>
<text x="286.8" y="97">25</text>
<text x="286.8" y="100.5">26</text>
<text x="292.3" y="98.8">PA15</text>
<text x="304.8" y="98.8">PB8</text>
<text x="312.4" y="100.5">5</text>
<text x="312.4" y="97">6</text>
<text x="183.1" y="105" transform="rotate(-90 183.1 105)">1</text>
<text x="292.3" y="102.3">PC13</text>
<text x="304.8" y="105.8">PB6</text>
<text x="304.8" y="102.3">PB7</text>
<text x="312.4" y="107.6">3</text>
<text x="312.4" y="104.1">4</text>
<text x="286.8" y="111.1">29</text>
<text x="292.3" y="112.9">PA13</text>
<text x="304.8" y="112.9">PB4</text>
<text x="304.8" y="109.4">PB5</text>
<text x="312.4" y="111.1">2</text>
<text x="286.8" y="114.7">30</text>
<text x="292.3" y="116.4">PA14</text>
<text x="304.8" y="116.4">PB3</text>
<text x="312.4" y="114.7">1</text>
<text x="375.5" y="127">1</text>
<text x="379.9" y="128.4">1</text>
<text x="375.5" y="134.1">2</text>
<text x="379.9" y="135.5">2</text>
<text x="375.5" y="141.1">3</text>
<text x="379.9" y="142.5">3</text>
<text x="375.5" y="148.2">4</text>
<text x="379.9" y="149.6">4</text>
<text x="40.2" y="153.8" transform="rotate(-90 40.2 153.8)">2</text>
<text x="57.9" y="153.8" transform="rotate(-90 57.9 153.8)">2</text>
<text x="77.3" y="153.8" transform="rotate(-90 77.3 153.8)">1</text>
<text x="43.7" y="157.3" transform="rotate(-90 43.7 157.3)">4</text>
<text x="61.4" y="157.3" transform="rotate(-90 61.4 157.3)">4</text>
<text x="80.8" y="157.3" transform="rotate(-90 80.8 157.3)">3</text>
<text x="181.3" y="158.8">1</text>
<text x="184.7" y="160.5">I/O1</text>
<text x="199.5" y="160.5">I/O4</text>
<text x="208.3" y="158.8">6</text>
<text x="43.7" y="166.4" transform="rotate(-90 43.7 166.4)">3</text>
<text x="61.4" y="166.4" transform="rotate(-90 61.4 166.4)">3</text>
<text x="80.8" y="166.4" transform="rotate(-90 80.8 166.4)">4</text>
<text x="181.3" y="165.8">3</text>
<text x="184.7" y="167.6">I/O2</text>
<text x="199.5" y="167.6">I/O3</text>
<text x="208.3" y="165.8">4</text>
<text x="377" y="167.6">1</text>
<text x="40.2" y="169.9" transform="rotate(-90 40.2 169.9)">1</text>
<text x="57.9" y="169.9" transform="rotate(-90 57.9 169.9)">1</text>
<text x="77.3" y="169.9" transform="rotate(-90 77.3 169.9)">2</text>
<text x="327" y="170.6">LEDA</text>
<text x="343" y="172.5">1</text>
<text x="344" y="171.1">1</text>
<text x="377" y="171.1">2</text>
<text x="380.5" y="169.3">1</text>
<text x="380.5" y="172.9">2</text>
<text x="377" y="174.6">3</text>
<text x="377" y="178.2">4</text>
<text x="380.5" y="176.4">3</text>
<text x="380.5" y="179.9">4</text>
<text x="377" y="181.7">5</text>
<text x="377" y="185.2">6</text>
<text x="380.5" y="183.4">5</text>
<text x="380.5" y="187">6</text>
<text x="35" y="197.6">3</text>
<text x="61.7" y="197.6">4</text>
<text x="251.8" y="195.8">1</text>
<text x="255.3" y="197.6">32kHz</text>
<text x="278.3" y="197.6">SCL</text>
<text x="285.9" y="195.8">16</text>
<text x="39.5" y="199">VBAT</text>
<text x="52.2" y="199">VDD</text>
<text x="251.8" y="202.8">3</text>
<text x="277.7" y="201.1">SDA</text>
<text x="285.9" y="202.8">14</text>
<text x="285.9" y="199.3">15</text>
<text x="372.2" y="201.1">1</text>
<text x="381" y="202.5">NC</text>
<text x="35" y="204.6">2</text>
<text x="39.5" y="206">VSS</text>
<text x="204.8" y="209.9">3</text>
<text x="204.8" y="206.4">4</text>
<text x="208.3" y="208.1">3</text>
<text x="208.3" y="204.6">4</text>
<text x="251.8" y="206.4">4</text>
<text x="251.8" y="209.9">5</text>
<text x="255.3" y="204.6">INT#/SQW</text>
<text x="255.3" y="208.1">RST</text>
<text x="276" y="204.6">VBAT</text>
<text x="285.9" y="209.9">12</text>
<text x="372.2" y="204.6">2</text>
<text x="372.2" y="208.1">3</text>
<text x="380.6" y="209.5">SDA</text>
<text x="381" y="206">NC</text>
<text x="35" y="211.7">1</text>
<text x="39.5" y="213.1">STAT</text>
<text x="50.2" y="213.1">PROG</text>
<text x="61.7" y="211.7">5</text>
<text x="204.8" y="213.4">2</text>
<text x="208.3" y="215.2">1</text>
<text x="208.3" y="211.7">2</text>
<text x="251.8" y="213.4">6</text>
<text x="255.3" y="211.7">N.C</text>
<text x="255.3" y="215.2">N.C</text>
<text x="278.7" y="215.2">N.C</text>
<text x="278.7" y="211.7">N.C</text>
<text x="285.9" y="213.4">11</text>
<text x="372.2" y="211.7">4</text>
<text x="372.2" y="215.2">5</text>
<text x="381.2" y="213.1">SCL</text>
<text x="204.8" y="217">1</text>
<text x="251.8" y="217">7</text>
<text x="251.8" y="220.5">8</text>
<text x="255.3" y="218.7">N.C</text>
<text x="278.7" y="218.7">N.C</text>
<text x="285.9" y="220.5">9</text>
<text x="285.9" y="217">10</text>
<text x="372.2" y="218.7">6</text>
<text x="381" y="220.1">RES</text>
<text x="381.2" y="216.6">RS</text>
<text x="255.3" y="222.2">N.C</text>
<text x="278.7" y="222.2">N.C</text>
<text x="372.2" y="222.2">7</text>
<text x="372.2" y="225.8">8</text>
<text x="380.1" y="227.2">GND</text>
<text x="381.2" y="223.7">CS</text>
<text x="370.4" y="232.8">10</text>
<text x="372.2" y="229.3">9</text>
<text x="381" y="230.7">NC</text>
<text x="213" y="239.9">1</text>
<text x="236.5" y="239.9">6</text>
<text x="370.4" y="236.4">11</text>
<text x="370.4" y="239.9">12</text>
<text x="380.7" y="237.8">LEDK</text>
<text x="380.7" y="234.2">VCC</text>
<text x="216.5" y="241.7">VIN</text>
<text x="226.1" y="241.7">VOUT</text>
<text x="230.9" y="245.2">ST</text>
<text x="236.5" y="243.4">5</text>
<text x="370.4" y="243.4">13</text>
<text x="380.1" y="244.8">GND</text>
<text x="380.7" y="241.3">LEDA</text>
<text x="213" y="246.9">3</text>
<text x="216.5" y="248.7">CE#</text>
<text x="230.5" y="248.7">NC</text>
<text x="236.5" y="246.9">4</text>
</g>
<g font-size="3.2">
<text x="312.4" y="65.3">15</text>
<text x="130.1" y="68.8">1</text>
<text x="133.6" y="70.6">GND RESET#</text>
<text x="303.6" y="67">GND</text>
<text x="303.6" y="74.1">GND</text>
<text x="312.4" y="72.3">13</text>
<text x="286.8" y="104.1">27</text>
<text x="292.3" y="105.8">GND</text>
<text x="181.3" y="162.3">2</text>
<text x="184.7" y="164">GND</text>
<text x="277.2" y="208.1">GND</text>
<text x="285.9" y="206.4">13</text>
<text x="213" y="243.4">2</text>
<text x="216.5" y="245.2">GND</text>
</g>
<g font-size="3.2" fill="#f00">
<text x="286.8" y="107.6">28</text>
<text x="292.3" y="109.4">VDD</text>
<text x="200.2" y="164">VCC</text>
<text x="208.3" y="162.3">5</text>
<text x="251.8" y="199.3">2</text>
<text x="255.3" y="201.1">VCC</text>
</g>
<g font-size="3.2" fill="#8d2323">
<text x="43.4" y="114.6" transform="rotate(-90 43.4 114.6)">2</text>
<text x="46.9" y="114.6" transform="rotate(-90 46.9 114.6)">1</text>
</g>
<g font-size="1.4" fill="#238d23">
<text x="103" y="150.3">D</text>
<text x="103.1" y="159.8">S</text>
<text x="109.7" y="156.6">G</text>
<text x="104.7" y="217.3">D</text>
<text x="164.7" y="217.3">D</text>
<text x="104.9" y="226.8">S</text>
<text x="111.4" y="223.7">G</text>
<text x="164.8" y="226.8">S</text>
<text x="171.4" y="223.7">G</text>
<text x="294.6" y="226.1">D</text>
<text x="287.9" y="232.5">G</text>
<text x="294.6" y="235.7">S</text>
</g>
</svg>
